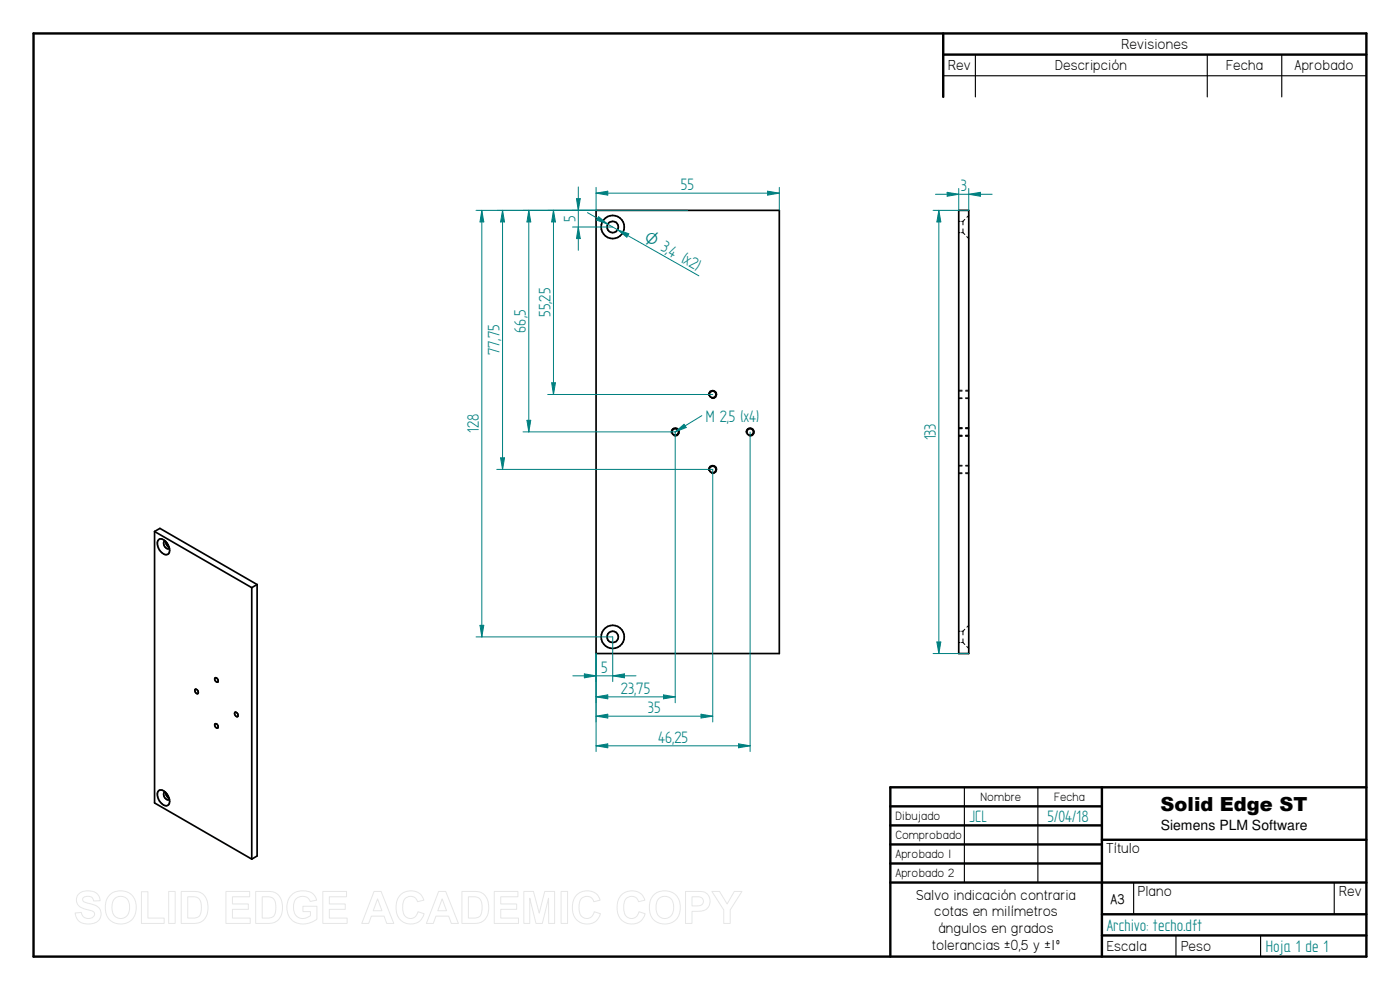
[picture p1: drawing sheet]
<svg xmlns="http://www.w3.org/2000/svg" width="420mm" height="297mm" viewBox="0 0 420 297" stroke-linecap="round" stroke-linejoin="round" font-family="sans-serif">
<g fill="none" stroke="#000" stroke-width=".72">
<path d="M10.1 10h400v277h-400zM283.1 10v19.1M283.1 16.4h127M330.7 236.2v50.8M410.1 236.2h-142.9v50.8M267.2 241.9h63.5M267.2 247.6h63.5M267.2 253.4h63.5M267.2 259.1h63.5M330.7 252h79.4M267.2 264.8h142.9M330.7 274.3h79.4"/>
<path d="M330.7 280.7h79.4"/>
</g>
<path d="M292.7 16.4v12.7M362.3 16.4v12.7M384.7 16.4v12.7M283.1 22.7h127M289.4 236.2v28.6M311.5 236.2v28.6M340.2 264.9v9.4M400.4 264.9v9.4M352.9 280.7v6.3M378.3 280.7v6.3" fill="none" stroke="#000" stroke-width=".34"/>
<g fill="none" stroke="#000" stroke-width=".51">
<path d="M178.9 63.1h55v133h-55zM287.7 63.1h3v133h-3zM46.4 159.5v81.4l29.2 16.9M46.4 159.5l29.2 16.8M46.4 159.5l1.6-1 29.2 16.9M47.6 161.9a1.88 1.88 0 0 1 2.5 1l.6 1.1a1.45 1.45 0 0 1 .2 1.6 1.45 1.45 0 0 1-1.3 .8 3.6 3.6 0 0 1-2.2-4.1zM49.6 162.3l-.3 .1a1.48 1.48 0 0 0 1.3 2.2l.2-.2M49.8 162.5l.1 .8 .8 1M75.6 176.3v81.5M77.2 175.4v81.4l-1.6 1M77.2 175.4l-1.6 .9M58.5 206.9a.72 .72 0 0 1 .9 .3 .72 .72 0 0 1-.2 1l-.5-.4z"/>
<path d="M64.5 217.2a.72 .72 0 0 1 .9 .4 .72 .72 0 0 1-.3 .9l-.5-.4zM64.5 203.5a.7 .7 0 0 1 .9 .3 .7 .7 0 0 1-.3 .9l-.6-.7zM70.5 213.8a.72 .72 0 0 1 .8 .3 .72 .72 0 0 1-.2 1l-.5-.4zM47.6 237.2a2.49 2.49 0 0 1 3.1 2.2 1.45 1.45 0 0 1 .2 1.5 1.45 1.45 0 0 1-1.3 .8 3.6 3.6 0 0 1-2.2-4.1zM49.6 237.7a1.01 1.01 0 0 0-.1 1.7l.3 .3a.65 .65 0 0 0 1 0M49.8 237.8l.1 .8 .8 1"/>
<circle cx="183.9" cy="68.1" r="1.7"/>
<circle cx="183.9" cy="68.1" r="3.5"/>
<circle cx="213.9" cy="118.3" r="1.01"/>
<circle cx="202.6" cy="129.6" r="1.01"/>
<circle cx="225.1" cy="129.6" r="1.01"/>
<circle cx="213.9" cy="140.9" r="1"/>
<circle cx="183.9" cy="191.1" r="3.5"/>
<circle cx="183.9" cy="191.1" r="1.69"/>
</g>
<g fill="none" stroke="#000" stroke-width=".3">
<path d="M287.7 69.8h.4M287.7 66.4h.5M288.6 69.8h.4M288.6 66.4h.4M289 66.4v1.1M289 68.7v1.1M289 69.8l.5 .6M289.5 65.8l-.5 .6M290.1 71l.6 .6M290.7 64.6l-.5 .6M212.7 118.7a1.25 1.25 0 0 1 1.1-1.6 1.25 1.25 0 0 1 1.3 1.3 1.25 1.25 0 0 1-1.5 1.1M287.7 117.3h1"/>
<path d="M287.7 119.4h1M287.7 119.6h1M287.7 117.1h1M289.8 119.4h.9M289.8 117.3h.9M289.8 119.6h.9M289.8 117.1h.9M201.4 129.9a1.25 1.25 0 0 1 1.1-1.5 1.25 1.25 0 0 1 1.4 1.3 1.25 1.25 0 0 1-1.6 1.1M223.9 129.9a1.24 1.24 0 0 1 1.1-1.5 1.24 1.24 0 0 1 1.4 1.3 1.24 1.24 0 0 1-1.6 1.1M287.7 128.6h1M287.7 130.6h1M287.7 139.8h1"/>
<path d="M287.7 130.9h1M287.7 128.4h1M287.7 139.6h1M289.8 130.6h.9M289.8 128.6h.9M289.8 139.8h.9M289.8 130.9h.9M289.8 128.4h.9M289.8 139.6h.9M212.7 141.2a1.27 1.27 0 0 1 1.1-1.6 1.27 1.27 0 0 1 1.4 1.4 1.27 1.27 0 0 1-1.6 1.1M287.7 141.9h1M287.7 142.1h1"/>
<path d="M289.8 141.9h.9M289.8 142.1h.9M287.7 192.8h.4M287.7 189.4h.5M288.6 192.8h.4M288.6 189.4h.4M289 189.4v1.1M289 191.7v1.1M289 192.8l.5 .6M289.5 188.8l-.5 .6M290.1 194l.6 .6M290.7 187.6l-.5 .6"/>
</g>
<path d="M280 63.1h10.7M280 196.1h10.7M281.2 192.6h1.2l-.6 3.5z" fill="none" stroke="#008080" stroke-width=".3"/>
<path d="M281.2 192.6h1.2l-.6 3.5z" fill="#008080"/>
<path d="M281.8 63.1l.6 3.5h-1.2z" fill="none" stroke="#008080" stroke-width=".3"/>
<path d="M281.8 63.1l.6 3.5h-1.2z" fill="#008080"/>
<path d="M178.9 56.2v6.9M230.4 57.4l3.5 .6-3.5 .5zM233.9 56.2v6.9M281.8 63.1v133" fill="none" stroke="#008080" stroke-width=".3"/>
<path d="M230.4 57.4l3.5 .6-3.5 .5z" fill="#008080"/>
<path d="M178.9 58l3.5-.6v1.1z" fill="none" stroke="#008080" stroke-width=".3"/>
<path d="M178.9 58l3.5-.6v1.1z" fill="#008080"/>
<path d="M178.9 58h55M176.3 63.8l33.5 19M179.7 65l2.7 2.3-3.3-1.3z" fill="none" stroke="#008080" stroke-width=".3"/>
<path d="M179.7 65l2.7 2.3-3.3-1.3z" fill="#008080"/>
<path d="M185.4 69l3.3 1.1-.6 1.1z" fill="none" stroke="#008080" stroke-width=".3"/>
<path d="M185.4 69l3.3 1.1-.6 1.1z" fill="#008080"/>
<path d="M173 59.6h1.1l-.5 3.5zM171.8 63.1h7.1M171.8 68.1h12.1" fill="none" stroke="#008080" stroke-width=".3"/>
<path d="M173 59.6h1.1l-.5 3.5z" fill="#008080"/>
<path d="M173.6 68.1l.5 3.5h-1.1z" fill="none" stroke="#008080" stroke-width=".3"/>
<path d="M173.6 68.1l.5 3.5h-1.1z" fill="#008080"/>
<path d="M173.6 56.1v19M202.6 129.6v81.3M178.9 196.1v14.8M178.9 209.1l3.5-.6v1.2z" fill="none" stroke="#008080" stroke-width=".3"/>
<path d="M178.9 209.1l3.5-.6v1.2z" fill="#008080"/>
<path d="M199.1 208.5l3.5 .6-3.5 .6z" fill="none" stroke="#008080" stroke-width=".3"/>
<path d="M199.1 208.5l3.5 .6-3.5 .6z" fill="#008080"/>
<path d="M178.9 196.1v8.4M183.9 191.1v13.4M178.9 209.1h23.7M183.9 202.8l3.5-.6v1.2z" fill="none" stroke="#008080" stroke-width=".3"/>
<path d="M183.9 202.8l3.5-.6v1.2z" fill="#008080"/>
<path d="M175.4 202.2l3.5 .6-3.5 .6z" fill="none" stroke="#008080" stroke-width=".3"/>
<path d="M175.4 202.2l3.5 .6-3.5 .6z" fill="#008080"/>
<path d="M164.4 63.1h14.5M166.1 63.1l.6 3.5h-1.1zM164.4 118.4h49.5M171.9 202.8h19" fill="none" stroke="#008080" stroke-width=".3"/>
<path d="M166.1 63.1l.6 3.5h-1.1z" fill="#008080"/>
<path d="M165.6 114.9h1.1l-.6 3.5z" fill="none" stroke="#008080" stroke-width=".3"/>
<path d="M165.6 114.9h1.1l-.6 3.5z" fill="#008080"/>
<path d="M157 63.1h21.9M166.1 63.1v55.3M157 129.6h45.6M158.1 126.1h1.2l-.6 3.5z" fill="none" stroke="#008080" stroke-width=".3"/>
<path d="M158.1 126.1h1.2l-.6 3.5z" fill="#008080"/>
<path d="M158.7 63.1l.6 3.5h-1.2z" fill="none" stroke="#008080" stroke-width=".3"/>
<path d="M158.7 63.1l.6 3.5h-1.2z" fill="#008080"/>
<path d="M149.1 63.1h29.8M158.7 63.1v66.5M150.2 137.4h1.2l-.6 3.4zM149.1 140.8h64.8" fill="none" stroke="#008080" stroke-width=".3"/>
<path d="M150.2 137.4h1.2l-.6 3.4z" fill="#008080"/>
<path d="M150.8 63.1l.6 3.5h-1.2z" fill="none" stroke="#008080" stroke-width=".3"/>
<path d="M150.8 63.1l.6 3.5h-1.2z" fill="#008080"/>
<path d="M142.9 63.1h63.5M150.8 63.1v77.7M142.9 191.1h41M144 187.6h1.2l-.6 3.5z" fill="none" stroke="#008080" stroke-width=".3"/>
<path d="M144 187.6h1.2l-.6 3.5z" fill="#008080"/>
<path d="M144.6 63.1l.6 3.5h-1.2z" fill="none" stroke="#008080" stroke-width=".3"/>
<path d="M144.6 63.1l.6 3.5h-1.2z" fill="#008080"/>
<path d="M144.6 63.1v128M213.9 140.8v75.8M178.9 196.1v20.5M178.9 214.9l3.5-.6v1.1z" fill="none" stroke="#008080" stroke-width=".3"/>
<path d="M178.9 214.9l3.5-.6v1.1z" fill="#008080"/>
<path d="M210.4 214.3l3.5 .6-3.5 .5z" fill="none" stroke="#008080" stroke-width=".3"/>
<path d="M210.4 214.3l3.5 .6-3.5 .5z" fill="#008080"/>
<path d="M225.1 129.6v95.9M178.9 196.1v29.4M178.9 214.9h35M221.6 223.2l3.5 .6-3.5 .6z" fill="none" stroke="#008080" stroke-width=".3"/>
<path d="M221.6 223.2l3.5 .6-3.5 .6z" fill="#008080"/>
<path d="M178.9 223.8l3.5-.6v1.2z" fill="none" stroke="#008080" stroke-width=".3"/>
<path d="M178.9 223.8l3.5-.6v1.2z" fill="#008080"/>
<path d="M287.7 56.6v6.5M290.7 56.6v6.5M290.7 58.3l3.5-.6v1.2zM178.9 223.8h46.2" fill="none" stroke="#008080" stroke-width=".3"/>
<path d="M290.7 58.3l3.5-.6v1.2z" fill="#008080"/>
<path d="M284.3 57.7l3.4 .6-3.4 .6z" fill="none" stroke="#008080" stroke-width=".3"/>
<path d="M284.3 57.7l3.4 .6-3.4 .6z" fill="#008080"/>
<path d="M280.7 58.3h17.1M210.6 124.7l-8 4.9" fill="none" stroke="#008080" stroke-width=".3"/>
<path d="M202.6 129.6l2.7-2.3 .6 1z" fill="#008080"/>
<path d="M202.6 129.6l2.7-2.3 .6 1z" fill="none" stroke="#008080" stroke-width=".3"/>
<g fill="none" stroke="#e6e6e6" stroke-width=".3">
<path d="M23.6 268.3a4.4 4.4 0 0 1 6.1 .5l.3 1.5h-1.9a1.77 1.77 0 0 0-1.5-1.4 1.77 1.77 0 0 0-1.8 1 1.83 1.83 0 0 0 2 1.2 3.4 3.4 0 0 1 3.5 3.2 3.5 3.5 0 0 1-4.4 2.9 3.3 3.3 0 0 1-3.3-3.3l1.8-.1a2.07 2.07 0 0 0 1.8 1.8 2.07 2.07 0 0 0 2.2-1.3 1.38 1.38 0 0 0-1.5-1.2 4.1 4.1 0 0 1-3.9-2.7v-1.1zM32.9 268.5a4.8 4.8 0 0 1 5.9-.5 4.8 4.8 0 0 1 2 5.5 4.7 4.7 0 0 1-5.8 3.6 4.7 4.7 0 0 1-3.3-5.9l.3-1.4zM34.3 269.7a2.7 2.7 0 0 1 3.2-.4 2.7 2.7 0 0 1 1.4 2.9 2.72 2.72 0 0 1-2.6 3.4 2.72 2.72 0 0 1-2.7-3.4l.2-1.7zM42.4 267.5h2v8h4.9v1.6h-6.9zM50.6 267.5h2v9.6h-2zM54.4 267.5h3.5a4.1 4.1 0 0 1 4.5 4.8 4.1 4.1 0 0 1-4.4 4.8h-3.6zM56.3 269.1a4.3 4.3 0 0 1 3.4 .5 4.8 4.8 0 0 1-.2 5.5l-1 .3-2.2 .1zM67.8 267.5h7.1v1.6h-5.1v2.1h4.7v1.6h-4.7v2.7h5.3v1.6h-7.3zM76.7 267.5h3.6a4.1 4.1 0 0 1 4.5 4.8 4.1 4.1 0 0 1-4.4 4.8h-3.7zM78.7 269.1a4.3 4.3 0 0 1 3.3 .5 4.8 4.8 0 0 1-.2 5.5l-1 .3-2.1 .1zM87.3 268.7a5.2 5.2 0 0 1 7.1 0l.6 1.4-1.9 .4a2.65 2.65 0 0 0-3.2-1.4 2.65 2.65 0 0 0-1.8 3 2.99 2.99 0 0 0 1.5 3.2 2.99 2.99 0 0 0 3.6-.6v-1.2h-2.3v-1.6h4.2v3.9a5.9 5.9 0 0 1-7.9-.2 5.8 5.8 0 0 1 .1-6.9zM96.9 267.5h7.1v1.6h-5.2v2.1h4.8v1.6h-4.8v2.7h5.4v1.6h-7.3z"/>
<path d="M112.3 267.5h2.1l3.8 9.6h-2.1l-.8-2.2h-3.8l-.9 2.2h-2zM113.3 269.7l1.3 3.6h-2.6zM120.1 268.6a4.2 4.2 0 0 1 7.1 1.5l-1.9 .5a2.27 2.27 0 0 0-2.7-1.6 2.27 2.27 0 0 0-1.7 2.6 3.4 3.4 0 0 0 1.5 3.9 2.24 2.24 0 0 0 3-1.9l1.9 .6a4.3 4.3 0 0 1-5.1 2.9 4.3 4.3 0 0 1-3.3-4.8l.4-2.4zM131.6 267.5h2.2l3.8 9.6h-2.1l-.8-2.2h-3.9l-.8 2.2h-2zM132.7 269.7l1.3 3.6h-2.6zM138.6 267.5h3.5a4.1 4.1 0 0 1 4.6 4.8 4.1 4.1 0 0 1-4.4 4.8h-3.7zM140.6 269.1a4.3 4.3 0 0 1 3.3 .5 4.8 4.8 0 0 1-.2 5.5l-1 .3-2.1 .1zM148.3 267.5h7.1v1.6h-5.1v2.1h4.8v1.6h-4.8v2.7h5.3v1.6h-7.3zM157.2 267.5h2.9l1.7 6.5 1.7-6.5h2.9v9.6h-1.7l-.1-7.6-1.8 7.6h-1.9l-1.9-7.6v7.6h-1.8zM168.4 267.5h1.9v9.6h-1.9zM173 268.6a4.2 4.2 0 0 1 7.1 1.5l-1.9 .5a2.27 2.27 0 0 0-2.7-1.6 2.27 2.27 0 0 0-1.7 2.6 3.4 3.4 0 0 0 1.6 3.9 2.24 2.24 0 0 0 2.9-1.9l1.9 .6a4.3 4.3 0 0 1-5.1 2.9 4.3 4.3 0 0 1-3.3-4.8l.4-2.4zM186.4 268.6a4.2 4.2 0 0 1 7.1 1.5l-1.9 .5a2.27 2.27 0 0 0-2.6-1.6 2.27 2.27 0 0 0-1.8 2.6 3.4 3.4 0 0 0 1.6 3.9 2.24 2.24 0 0 0 3-1.9l1.8 .6a4.3 4.3 0 0 1-5 2.9 4.3 4.3 0 0 1-3.4-4.8l.4-2.4z"/>
<path d="M196.2 268.5a4.8 4.8 0 0 1 5.9-.5 4.8 4.8 0 0 1 2 5.5 4.7 4.7 0 0 1-5.8 3.6 4.7 4.7 0 0 1-3.3-5.9l.3-1.4zM197.6 269.7a2.7 2.7 0 0 1 3.2-.4 2.7 2.7 0 0 1 1.4 2.9 2.72 2.72 0 0 1-2.6 3.4 2.72 2.72 0 0 1-2.7-3.4l.2-1.7zM205.7 267.5h3.1a3.6 3.6 0 0 1 3.9 1.3 3.1 3.1 0 0 1-.1 3.4 3.1 3.1 0 0 1-3.2 1.2h-1.7v3.7h-2zM207.7 269.1a3.9 3.9 0 0 1 3.1 .4 1.44 1.44 0 0 1 0 1.7 1.44 1.44 0 0 1-1.5 .6h-1.6zM213.6 267.5h2.3l2.3 3.7 2.2-3.7h2.3l-3.6 5.5v4.1h-1.9v-4.1z"/>
</g>
<text font-size="5.8" x="348.3" y="243.3">Solid Edge ST</text>
<g font-size="5.6" fill="#008080">
<text x="204.4" y="57.1">55</text>
<text x="288.3" y="57.4">3</text>
<text x="172.7" y="66.6" transform="rotate(-90 172.7 66.6)">5</text>
<text x="200.3" y="76.4" transform="rotate(30 200.3 76.4)">4</text>
<text x="165.3" y="95.1" transform="rotate(-90 165.3 95.1)">55,25</text>
<text x="157.8" y="99.8" transform="rotate(-90 157.8 99.8)">66,5</text>
<text x="149.9" y="106.6" transform="rotate(-90 149.9 106.6)">77,75</text>
<text x="143.8" y="130" transform="rotate(-90 143.8 130)">128</text>
<text x="211.9" y="126.5">M 2,5 (x4)</text>
<text x="280.9" y="132.2" transform="rotate(-90 280.9 132.2)">133</text>
<text x="180.4" y="201.9">5</text>
<text x="186.3" y="208.2">23,75</text>
<text x="194.5" y="214">35</text>
<text x="197.5" y="222.9">46,25</text>
<text x="290.9" y="246.5">JCL</text>
<text x="314.4" y="246.5">5/04/18</text>
<text x="332.2" y="279.2">Archivo: techo.dft</text>
<text x="379.8" y="285.6">Hoja 1 de 1</text>
</g>
<text font-size="5.4" fill="#008080" x="192.9" y="72.2" transform="rotate(30 192.9 72.2)">O 3, (x2)</text>
<g font-size="4.9">
<text x="336.6" y="14.7">Revisiones</text>
<text x="284.6" y="21.1">Rev</text>
<text x="316.7" y="21.1">Descripción</text>
<text x="368" y="21.1">Fecha</text>
<text x="388.5" y="21.1">Aprobado</text>
<text x="332" y="256">Título</text>
<text x="274.9" y="269.9">Salvo indicación contraria</text>
<text x="341.5" y="268.8">Plano</text>
<text x="401.9" y="268.8">Rev</text>
<text x="280.4" y="274.9">cotas en milímetros</text>
<text x="281.6" y="280">ángulos en grados</text>
<text x="279.6" y="284.9">tolerancias ±0,5 y ±1º</text>
<text x="332.2" y="285.4">Escala</text>
<text x="354.4" y="285.4">Peso</text>
</g>
<text font-size="4.7" x="333.2" y="271.1">A3</text>
<text font-size="4.2" x="348.3" y="249">Siemens PLM Software</text>
<g font-size="4.1">
<text x="294.3" y="240.4">Nombre</text>
<text x="316.4" y="240.4">Fecha</text>
<text x="268.7" y="246.1">Dibujado</text>
<text x="268.7" y="251.8">Comprobado</text>
<text x="268.7" y="257.5">Aprobado 1</text>
<text x="268.7" y="263.2">Aprobado 2</text>
</g>
</svg>
